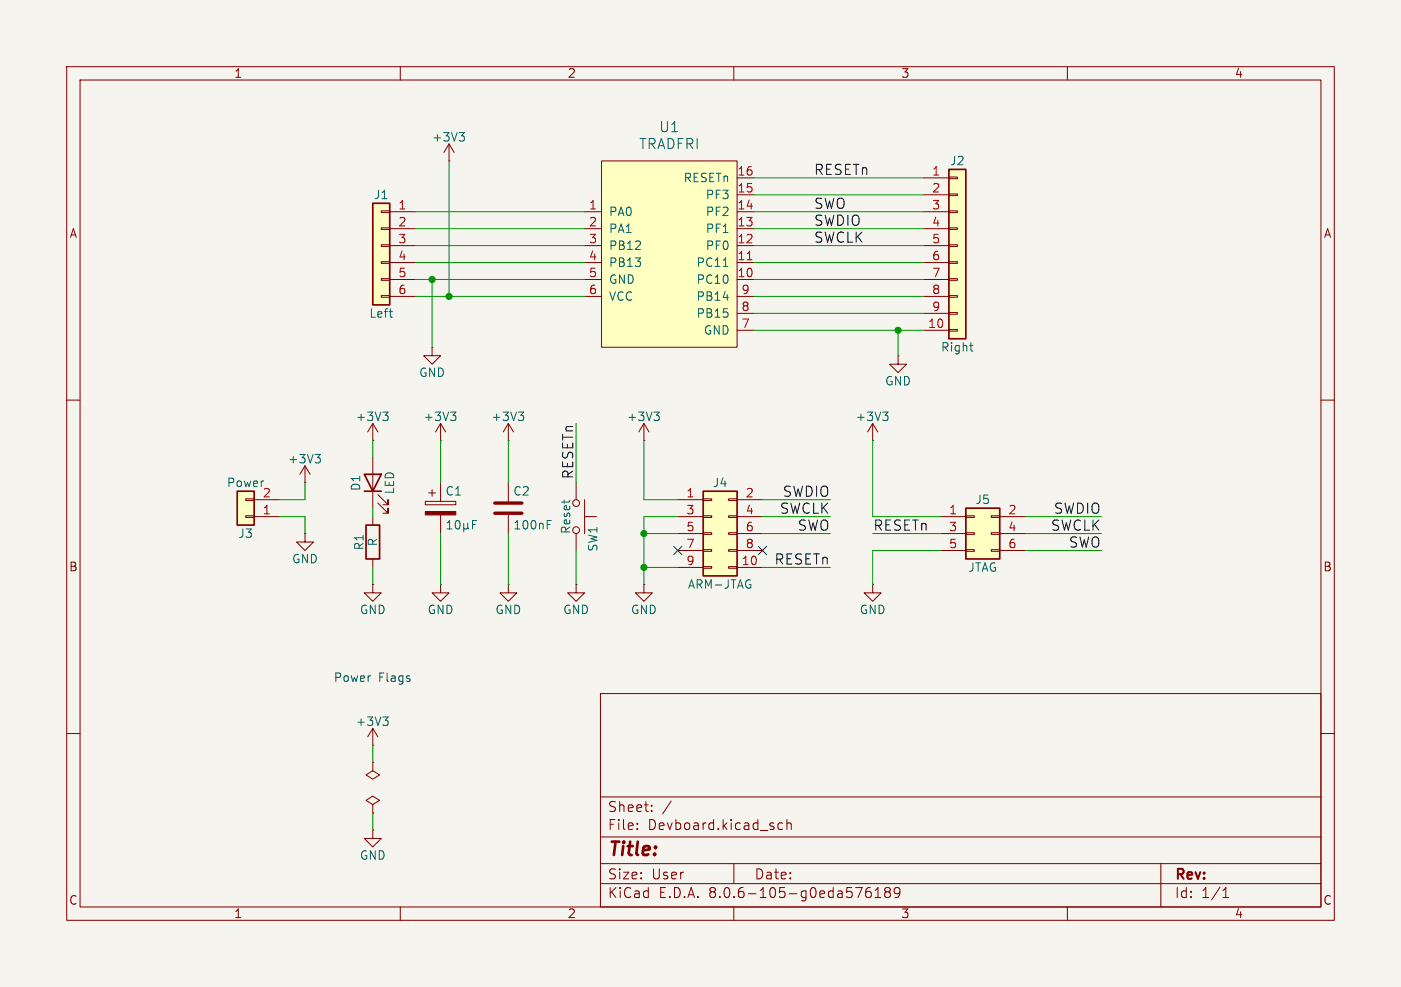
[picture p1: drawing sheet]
<svg xmlns="http://www.w3.org/2000/svg" width="210mm" height="148mm" viewBox="0 0 210 148" stroke-linecap="round" stroke-linejoin="round" font-family="sans-serif">
<path d="M0 0h210v148h-210z" fill="#f5f4ef" stroke="#f5f4ef" stroke-width=".15"/>
<g fill="none" stroke="#840000" stroke-width=".15">
<path d="M10 10h190v128h-190zM12 12h186v124h-186zM60 10v2M110 10v2M160 10v2M10 60h2M198 60h2M76.2 87.6v1.3h1.3l-1.3 1.3-1.3-1.3h1.3M76.2 87.6h.1M96.5 87.6v1.3h1.3l-1.3 1.3-1.3-1.3h1.3M96.5 87.6h.1M130.8 87.6v1.3h1.3l-1.3 1.3-1.3-1.3h1.3"/>
<path d="M130.8 87.6h.1M10 110h2M90 104h108v32h-108zM90 119.5h108M198 110h2M60 136v2M90 132.5h108M90 129.5h108M90 125.5h108M95.5 124.2v.2M95.5 123.5v.1M97.7 121.5v.2"/>
<path d="M97.7 120.8v.1M100.6 120.1l-1.3 1.9M110 136v2M110 129.5v3M116.6 124.1l.3 .3 .4-.1M117.3 123.5l-.4-.1-.3 .3M118 123.5a.37 .37 0 0 1 .6 .1v.8M118 122.9v1.5M130.5 133.1a.59 .59 0 0 0-.7 .6v.6l.1 .2 .4 .1 .2-.2 .1-.5-.1-.2h-.5l-.2 .2M131.2 134.6h.8M131.2 133.5l.4-.4v1.5M132.9 133.7l-.3-.3 .1-.2 .2-.1 .4 .1 .2 .2-.1 .2-.2 .1"/>
<path d="M132.9 133.7l-.3 .3 .1 .4 .2 .2 .4-.1 .2-.2-.1-.4-.2-.2M132.9 133.7h.3M134.9 133.7l-.3 .3h-.3l-.3-.3v-.3l.2-.2 .4-.1 .2 .1a.99 .99 0 0 1-.3 1.4h-.3M160 136v2M174 129.5v6.5M183.3 134.6h.9M183.3 133.5l.5-.4v1.5"/>
</g>
<path d="M105.4 73.7h5.1v12.7h-5.1z" fill="#ffffc2"/>
<g fill="none" stroke="#840000" stroke-width=".15">
<path d="M76.2 66h.1M76.2 63.5l-.8 1.3M76.2 63.5v2.5M76.2 72.4v2.8M76.2 77.2v2.8M76.2 63.5l.8 1.3M101.6 74.9h3.8M101.6 77.5h3.8M105.4 79.9h1.3v.2h-1.3zM105.4 77.3h1.3v.3h-1.3zM105.4 74.8h1.3v.3h-1.3zM109.2 79.9h1.3v.2h-1.3z"/>
<path d="M109.2 77.3h1.3v.3h-1.3zM109.2 74.8h1.3v.3h-1.3zM110.5 74.9h3.8M110.5 77.5h3.8M101.6 85.1h3.8M101.6 80h3.8M101.6 82.6h3.8M105.4 85h1.3v.2h-1.3zM105.4 82.4h1.3v.3h-1.3zM109.2 85h1.3v.2h-1.3zM109.2 82.4h1.3v.3h-1.3zM110.5 85.1h3.8"/>
<path d="M110.5 80h3.8M110.5 82.6h3.8"/>
</g>
<path d="M105.4 73.7h5.1v12.7h-5.1z" fill="none" stroke="#840000" stroke-width=".25"/>
<path d="M77.7 61.8h.8l-.4 .5M78.3 62.3l.2 .2v.3l-.2 .3M82 78.7h.4M82 78h.6M112.3 87.7h.2v.4" fill="none" stroke="#006464" stroke-width=".15"/>
<path d="M74.2 77h4M74.2 75.4h4" fill="none" stroke="#840000" stroke-width=".51"/>
<path d="M90.2 24.1h20.3v28h-20.3z" fill="#ffffc2"/>
<g fill="none" stroke="#840000" stroke-width=".15">
<path d="M87.6 31.8h2.6M87.6 39.4h2.6M87.6 36.8h2.6M87.6 34.3h2.6M90.2 24.1h20.3v28h-20.3zM110.5 31.8h2.5M110.5 39.4h2.5M110.5 36.8h2.5M110.5 34.3h2.5M110.5 29.2h2.5M110.5 26.7h2.5M87.6 41.9h2.6"/>
<path d="M87.6 44.5h2.6M110.5 41.9h2.5M110.5 44.5h2.5M110.5 49.5h2.5M110.5 47h2.5M45.7 72.4h.1M45.7 69.9l-.7 1.2M45.7 69.9v2.5M45.7 69.9l.8 1.2M45.7 80v1.3h1.3l-1.3 1.3-1.3-1.3h1.3M45.7 80h.1"/>
</g>
<path d="M108.4 39.9h.7M47.2 68.1h.8l-.4 .5M47.8 68.6l.2 .3v.3l-.2 .2" fill="none" stroke="#006464" stroke-width=".15"/>
<path d="M112 39h.7" fill="none" stroke="#a90000" stroke-width=".15"/>
<path d="M35.6 73.7h2.5v5h-2.5z" fill="#ffffc2"/>
<g fill="none" stroke="#840000" stroke-width=".15">
<path d="M134.6 53.3v1.3h1.3l-1.3 1.3-1.3-1.3h1.3M134.6 53.3h.1M36.8 74.8h1.3v.3h-1.3zM36.8 77.3h1.3v.3h-1.3zM38.1 77.5h3.8M38.1 74.9h3.8M86.4 72.4v2.5M87.6 77.5h1.8M87.6 74.9v5.1M96.5 66h.1M96.5 63.5l-.7 1.3M96.5 63.5v2.5"/>
<path d="M96.5 63.5l.8 1.3M130.8 66h.1M130.8 63.5l-.8 1.3M130.8 63.5v2.5M130.8 63.5l.8 1.3M86.4 80v2.6M55.9 111.8h.1M55.9 114.3v1.3l1 .6-1 .6-1-.6 1-.6M55.9 114.3h.1M55.9 109.2l-.8 1.3M55.9 109.2v2.6M55.9 109.2l.7 1.3"/>
<path d="M55.9 120.7l1-.7-1-.6-1 .6 1 .7v1.2M55.9 121.9h.1M55.9 124.5v1.2h1.2l-1.2 1.3-1.3-1.3h1.3M55.9 124.5h.1"/>
<circle cx="86.4" cy="79.5" r=".51"/>
<circle cx="86.4" cy="75.4" r=".51"/>
</g>
<path d="M35.6 73.7h2.5v5h-2.5z" fill="none" stroke="#840000" stroke-width=".25"/>
<path d="M98 61.8h.8l-.4 .5M98.6 62.3l.2 .2v.3l-.2 .3M132.3 61.8h.8l-.4 .5M132.9 62.3l.2 .2v.3l-.2 .3M57.4 107.5h.8l-.4 .5M57.9 108l.3 .2v.3l-.3 .3" fill="none" stroke="#006464" stroke-width=".15"/>
<path d="M144.8 76.2h5.1v7.6h-5.1z" fill="#ffffc2"/>
<g fill="none" stroke="#840000" stroke-width=".15">
<path d="M67.3 24.1h.1M67.3 21.6l-.8 1.3M67.3 21.6v2.5M67.3 21.6l.8 1.3M141 77.5h3.8M144.8 79.9h1.2v.2h-1.2zM144.8 77.3h1.2v.3h-1.2zM148.6 79.9h1.3v.2h-1.3zM148.6 77.3h1.3v.3h-1.3zM149.9 77.5h3.8M86.4 87.6v1.3h1.2l-1.2 1.3-1.3-1.3h1.3M86.4 87.6h.1"/>
<path d="M141 80h3.8M141 82.6h3.8M144.8 82.4h1.2v.3h-1.2zM148.6 82.4h1.3v.3h-1.3zM149.9 80h3.8M149.9 82.6h3.8"/>
</g>
<path d="M144.8 76.2h5.1v7.6h-5.1z" fill="none" stroke="#840000" stroke-width=".25"/>
<path d="M68.8 19.9h.8l-.4 .5M69.4 20.4l.2 .2v.3l-.2 .3" fill="none" stroke="#006464" stroke-width=".15"/>
<path d="M55.9 30.5h2.5v15.2h-2.5z" fill="#ffffc2"/>
<g fill="none" stroke="#840000" stroke-width=".15">
<path d="M57.1 39.2h1.3v.3h-1.3zM57.1 36.7h1.3v.3h-1.3zM57.1 34.2h1.3v.2h-1.3zM57.1 31.6h1.3v.3h-1.3zM58.4 31.8h3.8M58.4 34.3h3.8M58.4 36.8h3.8M58.4 39.4h3.8M57.1 44.3h1.3v.3h-1.3zM57.1 41.8h1.3v.2h-1.3zM58.4 41.9h3.8M58.4 44.5h3.8"/>
<path d="M55.9 66h.1M55.9 63.5l-.8 1.3M55.9 63.5v2.5M55.9 63.5l.7 1.3M66 66h.1M66 63.5l-.7 1.3M66 63.5v2.5M66 63.5l.8 1.3"/>
</g>
<path d="M55.9 30.5h2.5v15.2h-2.5z" fill="none" stroke="#840000" stroke-width=".25"/>
<path d="M58.3 46.7h.5M58.7 47.6h.1M57.4 61.8h.8l-.4 .5M57.9 62.3l.3 .2v.3l-.3 .3M67.6 61.8h.7l-.4 .5M68.1 62.3l.2 .2v.3l-.2 .3" fill="none" stroke="#006464" stroke-width=".15"/>
<path d="M142.2 25.4h2.6v25.4h-2.6z" fill="#ffffc2"/>
<g fill="none" stroke="#840000" stroke-width=".15">
<path d="M138.4 26.7h3.8M138.4 29.2h3.8M138.4 31.8h3.8M138.4 34.3h3.8M138.4 36.8h3.8M138.4 39.4h3.8M142.2 39.2h1.3v.3h-1.3zM142.2 36.7h1.3v.3h-1.3zM142.2 34.2h1.3v.2h-1.3zM142.2 31.6h1.3v.3h-1.3zM142.2 29.1h1.3v.2h-1.3zM142.2 26.5h1.3v.3h-1.3z"/>
<path d="M64.8 52.1v1.2h1.2l-1.2 1.3-1.3-1.3h1.3M64.8 52.1h.1M138.4 49.5h3.8M138.4 41.9h3.8M138.4 44.5h3.8M138.4 47h3.8M142.2 49.4h1.3v.3h-1.3zM142.2 46.9h1.3v.2h-1.3zM142.2 44.3h1.3v.3h-1.3zM142.2 41.8h1.3v.2h-1.3zM55.9 68.6v7.6M55.9 77.5v1.2"/>
<path d="M56.6 75.4l1.6 1.6v-.8v.8h-.8M56.6 74.2l1.6 1.5v-.8v.8h-.8M63.8 75.2h4.5v.5h-4.5zM64.3 73.9h1M64.8 73.4v1M66 72.4v2.8M66 77.2v2.8M55.9 87.6v1.3h1.2l-1.2 1.3-1.3-1.3h1.3M55.9 87.6h.1M55.9 83.8v1.3M66 87.6v1.3h1.3l-1.3 1.3-1.2-1.3h1.2M66 87.6h.1"/>
</g>
<path d="M142.2 25.4h2.6v25.4h-2.6zM54.6 71.1h2.5l-1.2 2.6zM54.6 73.7h2.5M54.9 78.7h2v5.1h-2z" fill="none" stroke="#840000" stroke-width=".25"/>
<path d="M145.4 51.8h.4M145.6 52.6h.2M67 79.3h.8M67 78.4l.4-.4v1.3M68.4 78.2l.1-.2a.69 .69 0 0 1 .5 .6 .69 .69 0 0 1-.2 .7h-.1a.69 .69 0 0 1-.3-1.1zM69.5 79.1l.2 .2h.2l.2-.2M69.5 78.5v1.2M70.1 79.1l.2 .2M70.1 78.5v.6M70.8 78.7h.5M71.4 78h-.6v1.3" fill="none" stroke="#006464" stroke-width=".15"/>
<path d="M63.8 76.7h4.5v.5h-4.5z" fill="#840000" stroke="#840000" stroke-width=".15"/>
<g fill="none" stroke="#009600" stroke-width=".15">
<path d="M62.2 31.8h25.4M62.2 36.8h25.4M62.2 39.4h25.4M62.2 34.3h25.4M67.3 24.1v20.4M113 31.8h25.4M113 29.2h25.4M113 26.7h25.4M113 36.8h25.4M113 39.4h25.4M113 34.3h25.4M62.2 41.9h25.4"/>
<path d="M62.2 44.5h25.4M64.8 41.9v10.2M113 41.9h25.4M113 44.5h25.4M113 47h25.4M113 49.5h25.4M134.6 49.5v3.8M41.9 77.5h3.8v2.5M45.7 72.4v2.5h-3.8M55.9 66v2.6M55.9 76.2v1.3M66 66v6.4"/>
<path d="M76.2 66v6.4M86.4 63.5v8.9M96.5 66v8.9h5.1M101.6 77.5h-5.1v10.1M114.3 74.9h10.2M114.3 77.5h10.2M130.8 66v11.5h10.2M153.7 77.5h11.4M55.9 85.1v2.5M66 80v7.6M76.2 80v7.6M86.4 82.6v5"/>
<path d="M96.5 80h5.1M96.5 85.1h5.1M114.3 80h10.2M114.3 85.1h10.2M130.8 80h10.2M141 82.6h-10.2v5M153.7 80h11.4M153.7 82.6h11.4M55.9 111.8v2.5M55.9 121.9v2.6"/>
</g>
<path d="M101 81.9l1.2 1.3M102.2 81.9l-1.2 1.3M113.7 81.9l1.2 1.3M114.9 81.9l-1.2 1.3" fill="none" stroke="#000084" stroke-width=".15"/>
<g fill="#009600" stroke="#009600" stroke-width=".15">
<circle cx="134.6" cy="49.5" r=".46"/>
<circle cx="67.3" cy="44.5" r=".46"/>
<circle cx="64.8" cy="41.9" r=".46"/>
<circle cx="96.5" cy="80" r=".46"/>
<circle cx="96.5" cy="85.1" r=".46"/>
</g>
<text font-size="2.8" fill="#840000" x="91" y="128.9">Title:</text>
<g font-size="2.1" fill="#006464">
<text x="95.7" y="22.6">TRADFRI</text>
<text x="98.7" y="20">U1</text>
</g>
<g font-size="2.1" fill="#0f0f0f">
<text x="121.9" y="26.4">RESETn</text>
<text x="121.9" y="31.4">SWO</text>
<text x="121.9" y="34">SWDIO</text>
<text x="121.9" y="36.5">SWCLK</text>
<text x="86" y="71.9" transform="rotate(-90 86 71.9)">RESETn</text>
<text x="116.8" y="77.2">SWCLK</text>
<text x="117.3" y="74.6">SWDIO</text>
<text x="157.9" y="77.2">SWDIO</text>
<text x="119.5" y="79.7">SWO</text>
<text x="130.8" y="79.7">RESETn</text>
<text x="157.5" y="79.7">SWCLK</text>
<text x="160.2" y="82.2">SWO</text>
<text x="116" y="84.8">RESETn</text>
</g>
<g font-size="2.1" fill="#840000">
<text x="91" y="124.7">File:</text>
<text x="91" y="122">Sheet:</text>
<text x="97.1" y="124.7">Devboard.kicad_sch</text>
<text x="91" y="134.9">KiCad</text>
<text x="91" y="132.1">Size:</text>
<text x="97.7" y="132.1">User</text>
<text x="98.7" y="134.9">E.D.A.</text>
<text x="106.3" y="134.9">8.0.6-105-g0eda576189</text>
<text x="113" y="132.1">Date:</text>
<text x="176" y="132.3">Rev:</text>
<text x="176" y="134.9">Id:</text>
<text x="180.1" y="134.9">1/1</text>
</g>
<g font-size="1.8" fill="#840000">
<text x="35" y="11.9">1</text>
<text x="85" y="11.9">2</text>
<text x="135" y="11.9">3</text>
<text x="185" y="11.9">4</text>
<text x="10.3" y="35.9">A</text>
<text x="198.4" y="35.9">A</text>
<text x="10.3" y="85.9">B</text>
<text x="198.3" y="85.9">B</text>
<text x="10.3" y="135.9">C</text>
<text x="35" y="137.9">1</text>
<text x="85" y="137.9">2</text>
<text x="135" y="137.9">3</text>
<text x="185" y="137.9">4</text>
<text x="198.3" y="135.9">C</text>
</g>
<g font-size="1.8" fill="#006464">
<text x="64.7" y="21.4">+3V3</text>
<text x="102.4" y="27.5">RESETn</text>
<text x="142.3" y="25">J2</text>
<text x="56" y="30.1">J1</text>
<text x="91.2" y="32.6">PA0</text>
<text x="91.2" y="35.2">PA1</text>
<text x="105.7" y="35.2">PF1</text>
<text x="105.7" y="32.6">PF2</text>
<text x="105.7" y="30.1">PF3</text>
<text x="91.2" y="37.7">PB12</text>
<text x="91.2" y="40.2">PB13</text>
<text x="104.3" y="40.2">PC11</text>
<text x="105.7" y="37.7">PF0</text>
<text x="55.3" y="47.9">Left</text>
<text x="91.2" y="42.8">GND</text>
<text x="91.2" y="45.3">VCC</text>
<text x="104.3" y="42.8">PC10</text>
<text x="104.3" y="47.9">PB15</text>
<text x="104.3" y="45.3">PB14</text>
<text x="105.4" y="50.4">GND</text>
<text x="141" y="52.9">Right</text>
<text x="62.7" y="56.7">GND</text>
<text x="132.6" y="58">GND</text>
<text x="53.2" y="63.3">+3V3</text>
<text x="63.4" y="63.3">+3V3</text>
<text x="73.6" y="63.3">+3V3</text>
<text x="93.9" y="63.3">+3V3</text>
<text x="128.2" y="63.3">+3V3</text>
<text x="43.1" y="69.7">+3V3</text>
<text x="33.9" y="73.3">Power</text>
<text x="54.2" y="73.7" transform="rotate(-90 54.2 73.7)">D1</text>
<text x="59.3" y="74.2" transform="rotate(-90 59.3 74.2)">LED</text>
<text x="66.7" y="74.5">C1</text>
<text x="76.8" y="74.5">C2</text>
<text x="106.8" y="73.3">J4</text>
<text x="146.1" y="75.8">J5</text>
<text x="35.6" y="80.9">J3</text>
<text x="54.7" y="82.6" transform="rotate(-90 54.7 82.6)">R1</text>
<text x="56.7" y="82" transform="rotate(-90 56.7 82)">R</text>
<text x="76.8" y="79.6">100nF</text>
<text x="85.7" y="80.2" transform="rotate(-90 85.7 80.2)">Reset</text>
<text x="89.8" y="82.8" transform="rotate(-90 89.8 82.8)">SW1</text>
<text x="43.7" y="84.7">GND</text>
<text x="103" y="88.5">ARM-JTAG</text>
<text x="145.1" y="86">JTAG</text>
<text x="53.8" y="92.3">GND</text>
<text x="64" y="92.3">GND</text>
<text x="74.2" y="92.3">GND</text>
<text x="84.3" y="92.3">GND</text>
<text x="94.5" y="92.3">GND</text>
<text x="128.8" y="92.3">GND</text>
<text x="53.2" y="109.1">+3V3</text>
<text x="53.8" y="129.1">GND</text>
</g>
<g font-size="1.8" fill="#a90000">
<text x="110.4" y="29">15</text>
<text x="110.4" y="26.4">16</text>
<text x="139.6" y="26.4">1</text>
<text x="139.6" y="29">2</text>
<text x="59.6" y="31.5">1</text>
<text x="59.6" y="34">2</text>
<text x="88.2" y="31.5">1</text>
<text x="88.2" y="34">2</text>
<text x="110.4" y="34">13</text>
<text x="110.4" y="31.5">14</text>
<text x="139.6" y="31.5">3</text>
<text x="139.6" y="34">4</text>
<text x="59.6" y="36.6">3</text>
<text x="59.6" y="39.1">4</text>
<text x="59.6" y="41.7">5</text>
<text x="88.2" y="36.6">3</text>
<text x="88.2" y="39.1">4</text>
<text x="88.2" y="41.7">5</text>
<text x="110.4" y="41.7">10</text>
<text x="110.4" y="39.1">11</text>
<text x="110.4" y="36.6">12</text>
<text x="139.6" y="36.6">5</text>
<text x="139.6" y="39.1">6</text>
<text x="139.6" y="41.7">7</text>
<text x="59.6" y="44.2">6</text>
<text x="88.2" y="44.2">6</text>
<text x="111.1" y="46.7">8</text>
<text x="111.1" y="44.2">9</text>
<text x="139.6" y="44.2">8</text>
<text x="139.6" y="46.7">9</text>
<text x="111.1" y="49.3">7</text>
<text x="139" y="49.3">10</text>
<text x="39.3" y="77.2">1</text>
<text x="39.3" y="74.7">2</text>
<text x="102.8" y="74.7">1</text>
<text x="102.8" y="77.2">3</text>
<text x="111.7" y="74.7">2</text>
<text x="111.7" y="77.2">4</text>
<text x="142.2" y="77.2">1</text>
<text x="151.1" y="77.2">2</text>
<text x="102.8" y="79.8">5</text>
<text x="102.8" y="82.3">7</text>
<text x="111.7" y="79.8">6</text>
<text x="111.7" y="82.3">8</text>
<text x="142.2" y="79.8">3</text>
<text x="142.2" y="82.3">5</text>
<text x="151.1" y="79.8">4</text>
<text x="151.1" y="82.3">6</text>
<text x="102.8" y="84.8">9</text>
<text x="111.1" y="84.8">10</text>
</g>
<g font-size="1.8" fill="#0000c2">
<text x="49.9" y="102.5">Power</text>
<text x="56.7" y="102.5">Flags</text>
</g>
</svg>
